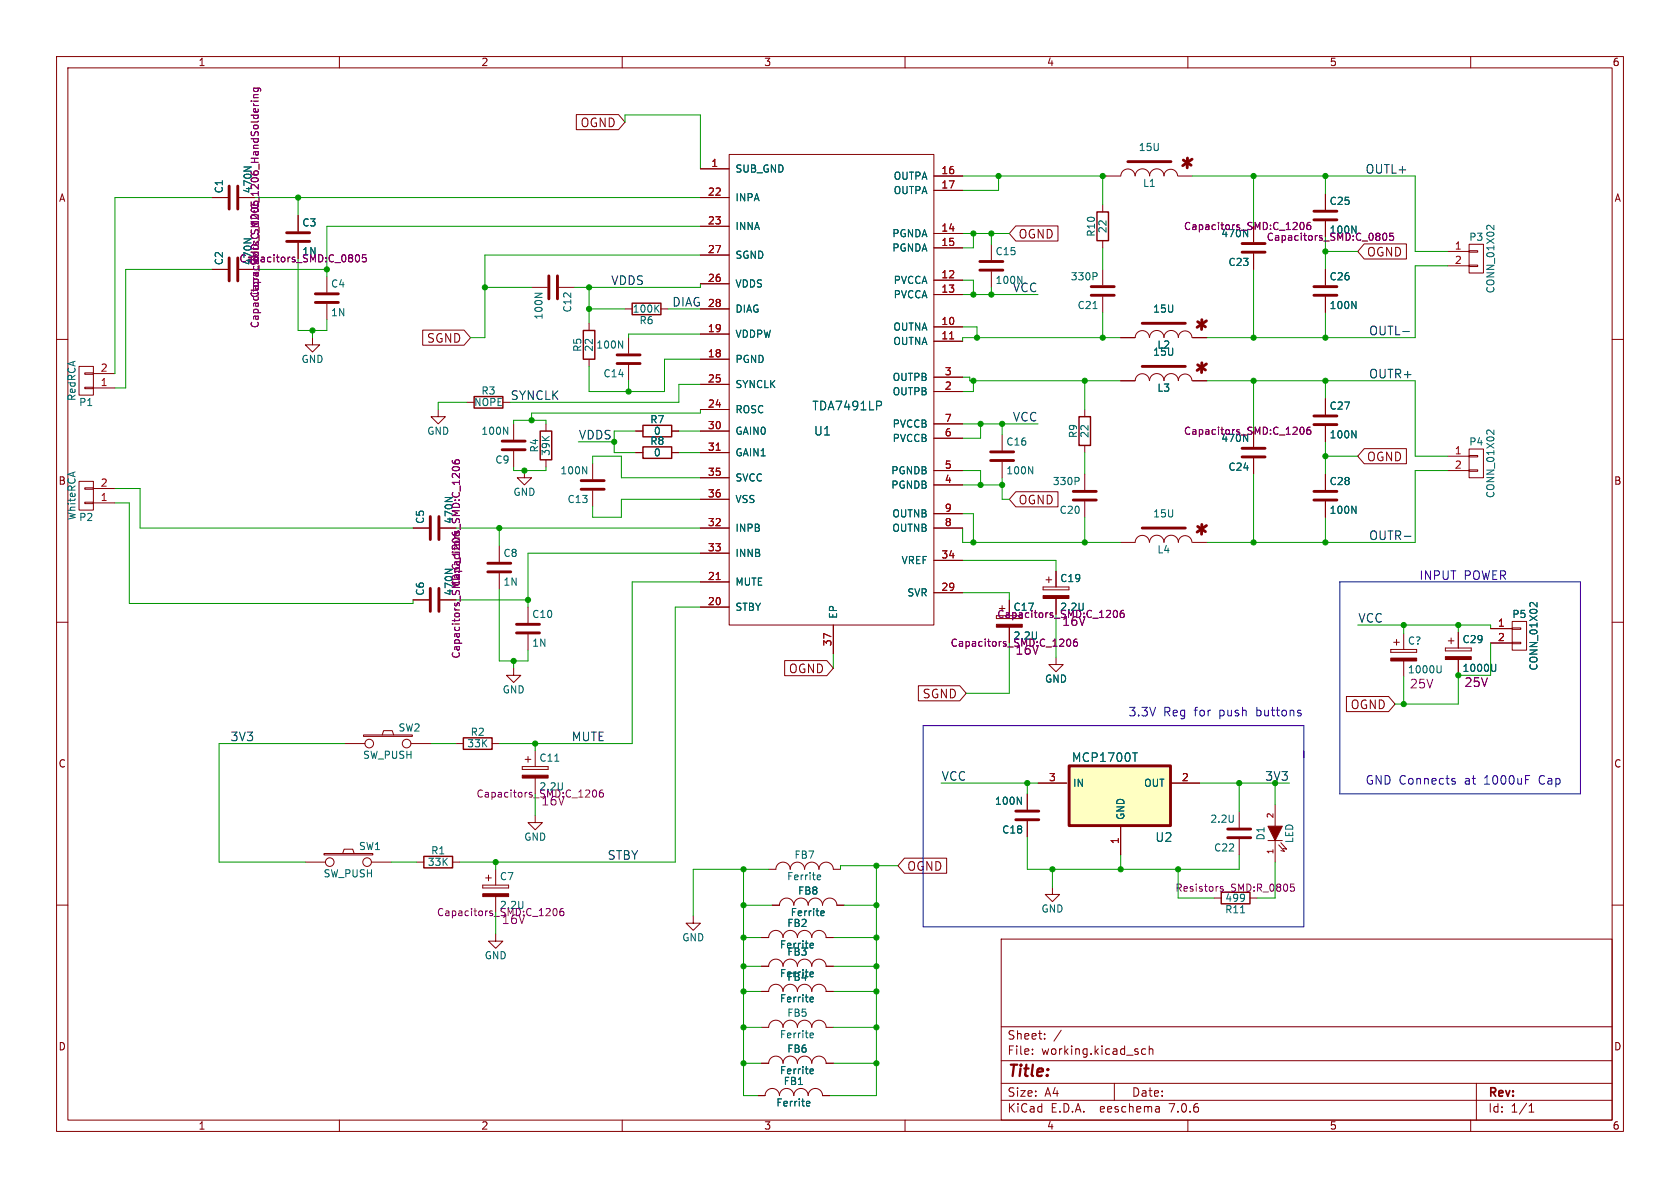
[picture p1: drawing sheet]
<svg xmlns="http://www.w3.org/2000/svg" width="297mm" height="210mm" viewBox="0 0 297 210" stroke-linecap="round" stroke-linejoin="round" font-family="sans-serif">
<g fill="none" stroke="#840000" stroke-width=".18">
<path d="M10 10h277v190h-277zM12 12h273v186h-273zM60 10v2M110 10v2M160 10v2M210 10v2M260 10v2M37.5 34.9h2.8M42.3 34.9h2.8M52.7 38.1v2.8M101.9 20.3h7.4l1.2 1.3-1.2 1.3h-7.4zM123.8 34.9h5.1"/>
<path d="M123.8 29.8h5.1M128.9 27.3h36.2v83.2h-36.2zM165.1 31.1h5.1M165.1 33.7h5.1M179.6 39.9h7.4v2.7h-7.4l-1.2-1.3zM194.9 36.2v1.3M195.6 31.1h2.5M198.1 31.1a1.26 1.26 0 0 1 1.3-1.2 1.26 1.26 0 0 1 1.3 1.2M200.7 31.1a1.28 1.28 0 0 1 1.3-1.3 1.28 1.28 0 0 1 1.3 1.3M203.2 31.1a1.28 1.28 0 0 1 1.3-1.3 1.28 1.28 0 0 1 1.3 1.3 1.19 1.19 0 0 1 1.2-1.2 1.19 1.19 0 0 1 1.2 1.2M208.3 31.1h2.5M234.3 34.3v2.8"/>
<path d="M234.3 39.1v2.8M10 60h2M37.5 47.6h2.8M42.3 47.6h2.8M52.7 42.9v2.8M55.2 59.7v1.3h1.3l-1.3 1.2-1.2-1.2h1.2M57.8 48.9v2.8M57.8 53.7v2.8M74.7 58.4h7.3l1.2 1.3-1.2 1.3h-7.3zM94 50.8h2.8M98.8 50.8h2.8M104.1 57.2v1.2"/>
<path d="M110.5 54.6h1.3M111.1 59.7v2.8M116.8 54.6h1.3M123.8 54.6h5.1M123.8 59.1h5.1M123.8 40h5.1M123.8 50.2h5.1M123.8 45.1h5.1M165.1 57.8h5.1M165.1 49.5h5.1M165.1 52.1h5.1M165.1 41.3h5.1"/>
<path d="M165.1 43.8h5.1M175.3 43.2v2.8M175.3 48v2.8M194.9 42.5v1.3M194.9 47.6v2.8M194.9 52.5v2.7M198.1 59.7h2.6M200.7 59.7a1.26 1.26 0 0 1 1.2-1.3 1.26 1.26 0 0 1 1.3 1.3 1.3 1.3 0 0 1 1.3-1.3 1.3 1.3 0 0 1 1.3 1.3 1.27 1.27 0 0 1 1.3-1.3 1.27 1.27 0 0 1 1.2 1.3M208.3 59.7a1.21 1.21 0 0 1 1.2-1.2 1.21 1.21 0 0 1 1.2 1.2M210.8 59.7h2.6M221.6 40v2.8M221.6 44.8v2.8"/>
<path d="M234.3 47.6v2.8M234.3 52.5v2.7M241.2 43.1h7.4v2.7h-7.4l-1.2-1.3zM255.9 44.5h3.8M255.9 47h3.8M259.7 46.9h1.5v.2h-1.5zM259.7 44.3h1.5v.3h-1.5zM259.7 43.2h2.6v5.1h-2.6zM285 60h2M14 64.8h2.5v5.1h-2.5zM15 65.9h1.5v.3h-1.5zM15 68.5h1.5v.2h-1.5z"/>
<path d="M16.5 68.6h3.8M16.5 66h3.8M77.5 72.4v1.3h1.2l-1.2 1.2-1.3-1.2h1.3M82.5 71.1h1.3M88.9 71.1h1.3M90.8 74.9v2.8M90.8 79.8v2.8M96.5 74.9v1.3M104.1 63.5v1.3M111.1 64.5v2.8M112.4 76.2h1.3M118.7 76.2h1.3"/>
<path d="M123.8 76.2h5.1M123.8 63.5h5.1M123.8 72.4h5.1M123.8 67.9h5.1M165.1 60.3h5.1M165.1 69.2h5.1M165.1 66.7h5.1M165.1 77.5h5.1M165.1 74.9h5.1M177.2 76.8v2.8M191.8 72.4v1.3M191.8 78.7v1.3"/>
<path d="M198.1 67.3h2.6M200.7 67.3a1.26 1.26 0 0 1 1.2-1.2 1.26 1.26 0 0 1 1.3 1.2 1.3 1.3 0 0 1 1.3-1.3 1.3 1.3 0 0 1 1.3 1.3 1.27 1.27 0 0 1 1.3-1.3 1.27 1.27 0 0 1 1.2 1.3M208.3 67.3a1.21 1.21 0 0 1 1.2-1.2 1.21 1.21 0 0 1 1.2 1.2M210.8 67.3h2.6M221.6 76.2v2.8M234.3 70.5v2.8M234.3 75.3v2.8M241.2 79.3h7.4v2.7h-7.4l-1.2-1.4zM259.7 79.4h2.6v5.1h-2.6zM14 85.1h2.5v5.1h-2.5zM15 86.2h1.5v.3h-1.5zM15 88.8h1.5v.2h-1.5z"/>
<path d="M16.5 88.9h3.8M16.5 86.4h3.8M73 93.3h2.8M77.9 93.3h2.7M88.3 96.5v2.8M92.7 83.2v1.3h1.3l-1.3 1.2-1.3-1.2h1.3M96.5 81.3v1.3M104.8 81.9v2.8M104.8 86.7v2.8M112.4 80h1.3M118.7 80h1.3M123.8 80h5.1"/>
<path d="M123.8 93.3h5.1M123.8 97.8h5.1M123.8 84.5h5.1M123.8 88.3h5.1M165.1 83.2h5.1M165.1 93.3h5.1M165.1 99.1h5.1M165.1 85.7h5.1M165.1 90.8h5.1M177.2 81.7v2.8M179.6 86.9h7.4v2.7h-7.4l-1.2-1.3zM191.8 83.8v2.8"/>
<path d="M191.8 88.6v2.8M198.1 95.9h2.6M200.7 95.9a1.26 1.26 0 0 1 1.2-1.3 1.26 1.26 0 0 1 1.3 1.3 1.3 1.3 0 0 1 1.3-1.3 1.3 1.3 0 0 1 1.3 1.3 1.27 1.27 0 0 1 1.3-1.3 1.27 1.27 0 0 1 1.2 1.3M208.3 95.9a1.21 1.21 0 0 1 1.2-1.2 1.21 1.21 0 0 1 1.2 1.2M210.8 95.9h2.6M221.6 81v2.8M234.3 83.8v2.8M234.3 88.6v2.8M255.9 80.6h3.8M255.9 83.2h3.8M259.7 83.1h1.5v.2h-1.5zM259.7 80.5h1.5v.3h-1.5z"/>
<path d="M10 110h2M73 106h2.8M77.9 106h2.7M88.3 101.3v2.8M90.8 118.1v1.3h1.3l-1.3 1.3-1.3-1.3h1.3M93.3 107.3v2.8M93.3 112.1v2.8M123.8 107.3h5.1M123.8 102.9h5.1M138.7 116.8h7.5l1.1 1.3-1.1 1.3h-7.5zM147.3 110.5v5.1M165.1 104.8h5.1"/>
<path d="M176.1 109.3h4.6zM176.1 108.8h4.6zM177.2 107.1v1M178.4 106v2.8M178.4 110.9v2.8M184.4 103.8v.5zM184.4 104.3h4.6zM184.4 103.8h4.6zM184.9 102.5h1M185.4 102v1M186.7 116.2v1.3h1.3l-1.3 1.2-1.3-1.2h1.3M186.7 101v2.8"/>
<path d="M186.7 105.8v2.8M189 103.8v.5zM245.9 114.8v.5zM245.9 115.3h4.5zM245.9 114.8h4.5zM246.4 113.5h1M246.9 113v1M248.2 112v2.8M248.2 116.8v2.8M250.4 114.8v.5zM255.5 114.6v.5zM255.5 115.1h4.6z"/>
<path d="M255.5 114.6h4.6zM256 113.3h1M256.5 112.8v1M257.8 111.8v2.8M257.8 116.6v2.8M260.1 114.6v.5zM263.5 111.1h3.8M263.5 113.7h3.8M267.3 113.5h1.6v.3h-1.6zM267.3 111h1.6v.3h-1.6zM267.3 109.9h2.6v5h-2.6zM285 110h2"/>
<path d="M61 131.4h3.5M64.3 129.9h8.6v.3h-8.6zM67.6 129.9l.2-.7h1.5l.3 .7M72.6 131.4h3.6M80.6 131.4h1.3M87 131.4h1.3M92.3 135.5v.5zM92.3 136h4.6zM92.3 135.5h4.6zM92.8 134.2h1.1M93.3 133.7v1M94.6 132.7v2.8"/>
<path d="M94.6 137.5v2.8M96.9 135.5v.5zM162.4 121.2h7.3l1.1 1.4-1.1 1.3h-7.3zM183.5 138.4h5.1M207 138.4h5.1M238 123.1h7.5l1.1 1.4-1.1 1.3h-7.5zM10 160h2M54 152.4h3.5M57.3 150.9h8.6v.2h-8.6zM60.6 150.9l.2-.8h1.6l.2 .8M65.7 152.4h3.5M73.7 152.4h1.2"/>
<path d="M80 152.4h1.3M85.3 156.5v.5zM85.3 157h4.6zM85.3 156.5h4.6zM85.9 155.2h1M86.4 154.7v1M87.6 153.7v2.8M87.6 158.5v2.8M89.9 156.5v.5zM94.6 144.1v1.3h1.3l-1.3 1.3-1.3-1.3h1.3M135.9 153.7h1.3a1.27 1.27 0 0 1 1.2-1.3 1.27 1.27 0 0 1 1.3 1.3 1.27 1.27 0 0 1 1.3-1.3 1.27 1.27 0 0 1 1.2 1.3 1.27 1.27 0 0 1 1.3-1.3 1.27 1.27 0 0 1 1.3 1.3 1.27 1.27 0 0 1 1.2-1.3 1.27 1.27 0 0 1 1.3 1.3h1.3M159.9 151.7h7.5v2.7h-7.5l-1.2-1.4z"/>
<path d="M181.6 140.3v2.8M181.6 145.2v2.8M186.1 156.8v1.3h1.2l-1.2 1.3-1.3-1.3h1.3M198.1 146.1v5M214.6 158.8h1.3M219.1 143.5v2.8M219.1 148.3v2.8M221 158.8h1.2M224.2 148.6h2.5M225.4 142.2v3.9M225.4 148.6v3.8M226.1 149.4l1 1.1-.7-.1"/>
<path d="M226.4 149l1.1 1.1-.7-.1M285 160h2M87.6 165.1v1.3h1.3l-1.3 1.2-1.2-1.2h1.2M122.6 161.9v1.3h1.2l-1.2 1.3-1.3-1.3h1.3M134.6 175.3h1.3a1.27 1.27 0 0 1 1.3-1.3 1.27 1.27 0 0 1 1.2 1.3 1.27 1.27 0 0 1 1.3-1.3 1.27 1.27 0 0 1 1.3 1.3 1.27 1.27 0 0 1 1.2-1.3 1.27 1.27 0 0 1 1.3 1.3 1.27 1.27 0 0 1 1.3-1.3 1.27 1.27 0 0 1 1.2 1.3h1.3M134.6 170.8h1.3a1.27 1.27 0 0 1 1.3-1.2 1.27 1.27 0 0 1 1.2 1.2 1.27 1.27 0 0 1 1.3-1.2 1.27 1.27 0 0 1 1.3 1.2 1.27 1.27 0 0 1 1.2-1.2 1.27 1.27 0 0 1 1.3 1.2 1.27 1.27 0 0 1 1.3-1.2 1.27 1.27 0 0 1 1.2 1.2h1.3M134.6 165.7h1.3a1.27 1.27 0 0 1 1.3-1.2 1.27 1.27 0 0 1 1.2 1.2 1.27 1.27 0 0 1 1.3-1.2 1.27 1.27 0 0 1 1.3 1.2 1.27 1.27 0 0 1 1.2-1.2 1.27 1.27 0 0 1 1.3 1.2 1.27 1.27 0 0 1 1.3-1.2 1.27 1.27 0 0 1 1.2 1.2h1.3M136.5 160h1.3a1.27 1.27 0 0 1 1.3-1.2 1.27 1.27 0 0 1 1.2 1.2 1.27 1.27 0 0 1 1.3-1.2 1.27 1.27 0 0 1 1.3 1.2 1.27 1.27 0 0 1 1.2-1.2 1.27 1.27 0 0 1 1.3 1.2 1.27 1.27 0 0 1 1.3-1.2 1.27 1.27 0 0 1 1.3 1.2h1.2M177 166h108v32h-108zM60 198v2M110 198v2M134 193.7h1.3a1.27 1.27 0 0 1 1.2-1.3 1.27 1.27 0 0 1 1.3 1.3 1.27 1.27 0 0 1 1.3-1.3 1.27 1.27 0 0 1 1.2 1.3 1.27 1.27 0 0 1 1.3-1.3 1.27 1.27 0 0 1 1.3 1.3 1.27 1.27 0 0 1 1.2-1.3 1.27 1.27 0 0 1 1.3 1.3h1.3"/>
<path d="M134.6 188h1.3a1.27 1.27 0 0 1 1.3-1.3 1.27 1.27 0 0 1 1.2 1.3 1.27 1.27 0 0 1 1.3-1.3 1.27 1.27 0 0 1 1.3 1.3 1.27 1.27 0 0 1 1.2-1.3 1.27 1.27 0 0 1 1.3 1.3 1.27 1.27 0 0 1 1.3-1.3 1.27 1.27 0 0 1 1.2 1.3h1.3M134.6 181.6h1.3a1.27 1.27 0 0 1 1.3-1.3 1.27 1.27 0 0 1 1.2 1.3 1.27 1.27 0 0 1 1.3-1.3 1.27 1.27 0 0 1 1.3 1.3 1.27 1.27 0 0 1 1.2-1.3 1.27 1.27 0 0 1 1.3 1.3 1.27 1.27 0 0 1 1.3-1.3 1.27 1.27 0 0 1 1.2 1.3h1.3M160 198v2M177 194.5h108M177 191.5h108M177 187.5h108M177 181.5h108M182.5 186.3v.1M182.5 185.5v.1M184.7 183.6v.1M184.7 182.8v.1M187.6 182.1l-1.3 2"/>
<path d="M197 191.5v3M202.5 185.5l-.4-.1-.3 .3v.4l.2 .2h.5M203.2 185.5l.2-.1 .3 .1 .1 .9M203.2 184.9v1.5M204.9 195.7l.1 .9M205 196.5l-.2 .1M205 196h-.2M210 198v2M260 198v2M261 191.5v6.5M270.3 196.6h.9M270.3 195.5l.4-.4v1.5"/>
<circle cx="65.3" cy="131.4" r=".76"/>
<circle cx="71.9" cy="131.4" r=".76"/>
<circle cx="58.3" cy="152.4" r=".76"/>
<circle cx="64.9" cy="152.4" r=".76"/>
</g>
<g fill="#840000" stroke="#840000" stroke-width=".18">
<path d="M176.1 110.4h4.6v.5h-4.6z"/>
<path d="M245.9 116.3h4.5v.5h-4.5z"/>
<path d="M184.4 105.3h4.6v.5h-4.6z"/>
<path d="M92.3 137h4.6v.5h-4.6z"/>
<path d="M85.3 158h4.6v.5h-4.6z"/>
<path d="M255.5 116.1h4.6v.5h-4.6z"/>
<path d="M224.2 146.1h2.5l-1.3 2.5z"/>
</g>
<g fill="none" stroke="#840084" stroke-width=".18">
<path d="M44.4 17.9h.1M44.8 18.3l.3 .4M44.8 19.6l.1-.3 .2-.1 .1 .6M44.8 18.7h.9M44.8 17.9h.9M44.8 17.3h.9M44.8 15.6h1l.3 .2-.1 .3M44.9 15.6l-.1 .3 .3 .3 .5-.1v-.5M45.6 19.3l.1 .3M45.7 16.7l-.8 .1-.1 .3 .1 .2M229.8 39.8l.1-.4 .2-.1a.68 .68 0 0 1 .5 .6 .68 .68 0 0 1-.5 .7l-.2-.1-.1-.4M231.6 39.3l-.3 .1a.86 .86 0 0 0 0 1.2l.4-.1v-.5l-.2-.2-.4 .1-.1 .1"/>
<path d="M63 45.1l.1-.1a.68 .68 0 0 1 .5 .7 .68 .68 0 0 1-.5 .6 .84 .84 0 0 1-.1-1.2zM64.7 45h-.6l-.1 .6 .2-.1 .4 .1 .2 .2-.1 .4-.2 .1-.5-.1M244.6 41.3l.1-.1a.68 .68 0 0 1 .5 .7 .68 .68 0 0 1-.5 .6l-.1-.1-.2-.4zM246.3 41.2h-.6v.6l.1-.1 .5 .1 .1 .1-.1 .5-.2 .1-.4-.1M229.8 76l.1-.4 .2-.1a.68 .68 0 0 1 .5 .6 .68 .68 0 0 1-.5 .7l-.2-.1-.1-.4M231.6 75.5l-.3 .1a.86 .86 0 0 0 0 1.2l.4-.1v-.5l-.2-.2-.4 .1-.1 .1M80 81.4v.4a.86 .86 0 0 0 1.2 0l-.1-.5h-.4l-.3 .2 .1 .4 .2 .1M80.4 83.2l-.3-.1-.1-.2a.68 .68 0 0 1 .6-.4 .68 .68 0 0 1 .6 .4l-.1 .2-.4 .1M188.6 113.5l.1-.4 .2-.1a.68 .68 0 0 1 .4 .6 .68 .68 0 0 1-.4 .6l-.2-.1-.1-.3M190.4 113h-.4a.86 .86 0 0 0 0 1.2l.4-.1 .1-.4-.2-.2h-.4l-.1 .2M196.8 108.4l.1-.4 .2-.1a.68 .68 0 0 1 .5 .6 .68 .68 0 0 1-.5 .7l-.2-.2-.1-.3M198.6 107.9l-.3 .1a.86 .86 0 0 0 0 1.2l.4-.2 .1-.4-.3-.2h-.4l-.1 .2"/>
<path d="M106.6 139.6l-.4 .1a.86 .86 0 0 0 0 1.2l.4-.1 .1-.4-.3-.3-.3 .1-.1 .2M104.7 140.1l.2-.3 .1-.2a.68 .68 0 0 1 .5 .7 .68 .68 0 0 1-.5 .6l-.1-.1-.2-.4M227.2 156.3a.68 .68 0 0 1 .4 .6 .68 .68 0 0 1-.4 .7M228.8 156.3h-.6l-.1 .6 .2-.1h.4l.1 .2v.4l-.2 .2-.5-.2M97.8 161.1l.1-.4 .2-.1a.68 .68 0 0 1 .4 .6 .68 .68 0 0 1-.4 .7l-.2-.2-.1-.3M99.6 160.6l-.4 .1a.86 .86 0 0 0 0 1.2l.4-.2 .1-.4-.2-.2h-.4l-.1 .2"/>
</g>
<g fill="none" stroke="#840000" stroke-width=".51">
<path d="M40.5 32.9v4.1M42 32.9v4.1M199.4 28.6h7.6M209.2 28.3l1.4 .9M209.9 27.9v1.8M210.7 28.1l-1.6 1.2M232.3 38.9h4M232.3 37.3h4M40.5 45.6v4.1M42 45.6v4.1M50.7 42.7h4M50.7 41.1h4"/>
<path d="M55.8 53.5h4M55.8 51.9h4M97 48.8v4M98.6 48.8v4M173.2 47.8h4.1M173.2 46.2h4.1M192.9 50.7h4.1M192.9 52.2h4.1M201.9 57.2h7.6M211.7 56.9l1.4 .9M212.5 56.5l-.1 1.7M213.3 56.7l-1.7 1.2"/>
<path d="M219.6 43.1h4M219.6 44.6h4M232.3 50.7h4M232.3 52.2h4M88.8 78h4M88.8 79.5h4M109.1 62.7h4.1M109.1 64.3h4.1M175.1 79.9h4.1M201.9 64.8h7.6M211.7 64.5l1.4 .9M212.5 64.1l-.1 1.8"/>
<path d="M213.3 64.3l-1.7 1.2M219.6 79.2h4M232.3 75.1h4M232.3 73.5h4M76.1 91.3v4.1M77.6 91.3v4.1M86.2 99.6h4.1M102.7 85h4.1M102.7 86.5h4.1M175.1 81.4h4.1M189.7 88.4h4.1M189.7 86.9h4.1"/>
<path d="M201.9 93.3h7.6M211.7 93.1l1.4 .9M212.5 92.7l-.1 1.7M213.3 92.9l-1.7 1.2M219.6 80.8h4M232.3 88.4h4M232.3 86.9h4M76.1 104v4.1M77.6 104v4.1M86.2 101.1h4.1M91.3 111.9h4.1M91.3 110.4h4.1"/>
<path d="M189 135.4h17.9v10.5h-17.9zM179.6 143.4h4M179.6 144.9h4M217 146.6h4.1M217 148.1h4.1"/>
</g>
<g fill="none" stroke="#006464" stroke-width=".18">
<path d="M43.1 29.5h1.3l-1.3 .7M239 39.9l.7 1.3v-1.3M264.1 39.8v.8l-.9-.8-.3 .1-.1 .5M43.1 42.2h1.3l-1.3 .7M94.6 51.8h1.2l-1.2 .8M116 54.5l.5 .7M116.5 53.9l-.7 .7M179.9 48.8l.8 1.3v-1.3M193.2 54.6h.8M193.8 48.3l.2 .1-.2 .4M219.8 40.6l.8 1.3v-1.3M239 53.3l.7 1.3v-1.3"/>
<path d="M89 75.5l.8 1.3v-1.3M109.4 60.3l.7 1.2v-1.2M155.7 71l.1 .2-.1 .5M219.8 76.8l.8 1.2v-1.2M239 76.1l.7 1.3v-1.3M264.1 76v.8l-.9-.8-.3 .1-.1 .5M78.7 87.9h1.3l-1.3 .8M103 82.5l.7 1.3v-1.3M181.8 82.5l.8 1.3v-1.3M190.7 84.5l.1 .1-.1 .4M239 89.5l.7 1.2v-1.2M78.7 100.6h1.3l-1.3 .8"/>
<path d="M254.8 117.7v1l-.1 .2h-.4M264.4 117.4v1l-.1 .2-.4 .1M271.7 106.5v.8l-.9-.8-.3 .1v.4M98.1 134.6h.7M200.2 133.1h.9M144.7 154.7h.3l.1 .3-.6 .1M145 155.5h-.3M179.8 140.9l.8 1.3v-1.3M143.4 176.3h.4v.3l-.6 .1M143.4 166.7l.4 .1v.2l-.6 .2M143.4 171.8l.4 .1v.2l-.6 .1M143.8 177l-.4 .1"/>
<path d="M143.8 172.6l-.4 .1M143.8 167.5l-.4 .1M145.3 161l.4 .1v.2l-.6 .1M145.7 161.8l-.4 .1M219.3 161.4h.7M142.8 194.7h.3l.1 .3-.6 .1M143.1 195.5h-.3M143.4 182.6l.4 .1v.2l-.6 .1M143.4 189h.4v.3l-.6 .1M143.8 189.7l-.4 .1M143.8 183.4l-.4 .1"/>
</g>
<path d="M193.9 37.5h2.1v5h-2.1zM103.1 58.4h2.1v5.1h-2.1zM111.8 53.6h5v2h-5zM83.8 70.1h5.1v2h-5.1zM95.5 76.2h2v5.1h-2zM113.7 75.2h5v2h-5zM113.7 79h5v2h-5zM190.8 73.7h2v5h-2zM81.9 130.4h5.1v2.1h-5.1zM74.9 151.4h5.1v2h-5.1zM215.9 157.7h5.1v2.1h-5.1z" fill="none" stroke="#840000" stroke-width=".25"/>
<path d="M189 135.4h17.9v10.5h-17.9z" fill="#ffffc2" stroke="#ffffc2" stroke-width=".18"/>
<path d="M167.9 59.9h.7M126.6 79.6h.7M126.6 102.5h.7" fill="none" stroke="#a90000" stroke-width=".18"/>
<path d="M248 58.6h1.1M248.3 94.8h1.1" fill="none" stroke="#0f0f0f" stroke-width=".18"/>
<path d="M236.9 102.9h42.5v37.4h-42.5zM163.2 128.3h67.3v35.5h-67.3zM230 126.1v.4M256.9 138.1l.3 .1 .1 .2-.2 .2h-.3M256.9 137.6l.3 .1M269.7 137.1h.7" fill="none" stroke="#0000c2" stroke-width=".18"/>
<g fill="none" stroke="#009600" stroke-width=".18">
<path d="M37.5 34.9h-17.2v31.1M45.1 34.9h78.7M52.7 34.9v3.2M110.5 21.6v-1.3h13.3v9.5M170.2 31.1h25.4M176.5 31.1v2.6h-6.3M194.9 31.1v5.1M210.8 31.1h39.4v13.4h5.7M221.6 31.1v8.9M234.3 31.1v3.2M37.5 47.6h-15.3v21h-1.9M45.1 47.6h12.7"/>
<path d="M52.7 45.7v12.7h5.1v-1.9M55.2 58.4v1.3M85.7 50.8h8.3M104.1 50.8v6.4M104.1 54.6h6.4M118.1 54.6h5.7M123.8 45.1h-38.1v14.6h-2.5M123.8 50.2v.6h-22.2M123.8 59.1h-12.7v.6M123.8 40h-66v8.9M170.2 49.5h1.9v2.6M170.2 57.8h2.5v1.9"/>
<path d="M170.2 52.1h13.3M170.2 41.3h8.2M172.1 41.3v2.5h-1.9M175.3 41.3v1.9M175.3 50.8v1.3M194.9 43.8v3.8M194.9 55.2v4.5M198.1 59.7h-27.9v.6M221.6 47.6v12.1M234.3 41.9v5.7M234.3 55.2v4.5M234.3 44.5h5.7"/>
<path d="M255.9 47h-5.7v12.7h-36.8M82.5 71.1h-5v1.3M90.8 74.9v-.6h5.7v.6M102.2 78.1h6.4v1.9h3.8M108.6 76.2h3.8M111.1 67.3v1.9M120 76.2h3.8M123.8 63.5h-6.3v5.7h-13.4v-4.4M123.8 72.4v.6h-29.8v1.3M123.8 67.9h-3.8v3.2h-29.8M170.2 74.9h13.3M170.2 66.7h1.2v.6h26.7"/>
<path d="M172.1 67.3v1.9h-1.9M173.4 74.9v2.6h-3.2M177.2 74.9v1.9M191.8 67.3v5.1M213.4 67.3h36.8v13.3h5.7M221.6 67.3v8.9M234.3 67.3v3.2M234.3 78.1v5.7M20.3 86.4h4.5v6.9h48.2M20.3 88.9h2.6v17.8h50.1v-.7M80.6 93.3h43.2M88.3 93.3v3.2"/>
<path d="M90.8 82.6v.6h5.7v-.6M104.8 81.9v-1.3h5.1v3.9h13.9M120 80h3.8M123.8 88.3h-13.9v3.1h-5.1v-1.9M123.8 97.8h-30.5v9.5M170.2 83.2h3.2v2.5M170.2 99.1h16.5v1.9M170.2 90.8h1.9v5.1M170.2 93.3v2.6h27.9M170.2 85.7h7M177.2 84.5v3.8h1.2M191.8 80v3.8"/>
<path d="M191.8 91.4v4.5M221.6 83.8v12.1M234.3 91.4v4.5M234.3 80.6h5.7M255.9 83.2h-5.7v12.7h-36.8M80.6 106h12.7M88.3 104.1v12.7h5v-1.9M90.8 116.8v1.3M123.8 107.3h-4.4v45.1h-38.1M123.8 102.9h-12v28.5h-23.5M147.3 115.6v2.5M170.2 104.8h8.2v1.2"/>
<path d="M178.4 113.7v8.9h-7.6M186.7 108.6v7.6M240 110.5h23.5v.6M248.2 110.5v1.5M248.2 119.6v4.9M257.8 110.5v1.3M263.5 113.7v5.7h-5.7v5.1h-11.2M61 131.4h-22.3v21h15.3M76.2 131.4h4.4M94.6 131.4v1.3M166.4 138.4h17.1M181.6 138.4v1.9"/>
<path d="M212.1 138.4h13.3v3.8M219.1 138.4v5.1M69.2 152.4h4.5M87.6 152.4v1.3M94.6 140.3v3.8M131.4 153.7v40h2.6M135.9 153.7h-13.3v8.2M154.9 153v40.7h-8.2M158.7 153h-10.1v.7M181.6 148v5.7h37.5v-2.6M186.1 153.7v3.1M198.1 151.1v2.6"/>
<path d="M208.3 153.7v5.1h6.3M225.4 152.4v6.4h-3.2M87.6 161.3v3.8M131.4 160h5.1M131.4 165.7h3.2M131.4 175.3h3.2M131.4 170.8h3.2M147.3 165.7h7.6M147.3 175.3h7.6M147.3 170.8h7.6M149.2 160h5.7M131.4 188h3.2"/>
<path d="M131.4 181.6h3.2M147.3 188h7.6M147.3 181.6h7.6"/>
</g>
<g fill="#009600" stroke="#009600" stroke-width=".18">
<circle cx="194.9" cy="31.1" r=".46"/>
<circle cx="221.6" cy="31.1" r=".46"/>
<circle cx="234.3" cy="31.1" r=".46"/>
<circle cx="176.5" cy="31.1" r=".46"/>
<circle cx="175.3" cy="41.3" r=".46"/>
<circle cx="221.6" cy="95.9" r=".46"/>
<circle cx="234.3" cy="59.7" r=".46"/>
<circle cx="234.3" cy="44.5" r=".46"/>
<circle cx="221.6" cy="59.7" r=".46"/>
<circle cx="234.3" cy="67.3" r=".46"/>
<circle cx="234.3" cy="80.6" r=".46"/>
<circle cx="221.6" cy="67.3" r=".46"/>
<circle cx="234.3" cy="95.9" r=".46"/>
<circle cx="181.6" cy="138.4" r=".46"/>
<circle cx="186.1" cy="153.7" r=".46"/>
<circle cx="154.9" cy="153" r=".46"/>
<circle cx="177.2" cy="74.9" r=".46"/>
<circle cx="191.8" cy="95.9" r=".46"/>
<circle cx="177.2" cy="85.7" r=".46"/>
<circle cx="172.1" cy="95.9" r=".46"/>
<circle cx="173.4" cy="85.7" r=".46"/>
<circle cx="172.7" cy="59.7" r=".46"/>
<circle cx="172.1" cy="41.3" r=".46"/>
<circle cx="191.8" cy="67.3" r=".46"/>
<circle cx="194.9" cy="59.7" r=".46"/>
<circle cx="172.1" cy="67.3" r=".46"/>
<circle cx="175.3" cy="52.1" r=".46"/>
<circle cx="173.4" cy="74.9" r=".46"/>
<circle cx="172.1" cy="52.1" r=".46"/>
<circle cx="248.2" cy="110.5" r=".46"/>
<circle cx="257.8" cy="119.4" r=".46"/>
<circle cx="257.8" cy="110.5" r=".46"/>
<circle cx="219.1" cy="138.4" r=".46"/>
<circle cx="208.3" cy="153.7" r=".46"/>
<circle cx="198.1" cy="153.7" r=".46"/>
<circle cx="248.2" cy="124.5" r=".46"/>
<circle cx="87.6" cy="152.4" r=".46"/>
<circle cx="131.4" cy="170.8" r=".46"/>
<circle cx="131.4" cy="160" r=".46"/>
<circle cx="131.4" cy="165.7" r=".46"/>
<circle cx="93.3" cy="106" r=".46"/>
<circle cx="131.4" cy="153.7" r=".46"/>
<circle cx="104.1" cy="50.8" r=".46"/>
<circle cx="111.1" cy="69.2" r=".46"/>
<circle cx="104.1" cy="54.6" r=".46"/>
<circle cx="55.2" cy="58.4" r=".46"/>
<circle cx="85.7" cy="50.8" r=".46"/>
<circle cx="57.8" cy="47.6" r=".46"/>
<circle cx="52.7" cy="34.9" r=".46"/>
<circle cx="92.7" cy="83.2" r=".46"/>
<circle cx="88.3" cy="93.3" r=".46"/>
<circle cx="131.4" cy="188" r=".46"/>
<circle cx="154.9" cy="175.3" r=".46"/>
<circle cx="154.9" cy="170.8" r=".46"/>
<circle cx="154.9" cy="181.6" r=".46"/>
<circle cx="154.9" cy="188" r=".46"/>
<circle cx="131.4" cy="175.3" r=".46"/>
<circle cx="131.4" cy="181.6" r=".46"/>
<circle cx="154.9" cy="160" r=".46"/>
<circle cx="154.9" cy="165.7" r=".46"/>
<circle cx="94" cy="74.3" r=".46"/>
<circle cx="108.6" cy="78.1" r=".46"/>
<circle cx="90.8" cy="116.8" r=".46"/>
<circle cx="94.6" cy="131.4" r=".46"/>
</g>
<text font-size="2.8" fill="#840000" x="178" y="190.9">Title:</text>
<g font-size="2.1" fill="#840000">
<text x="102.6" y="22.7">OGND</text>
<text x="180" y="42.4">OGND</text>
<text x="241.6" y="45.5">OGND</text>
<text x="75.4" y="60.8">SGND</text>
<text x="241.6" y="81.7">OGND</text>
<text x="180" y="89.4">OGND</text>
<text x="139.4" y="119.2">OGND</text>
<text x="163" y="123.7">SGND</text>
<text x="238.7" y="125.6">OGND</text>
<text x="160.3" y="154.1">OGND</text>
<text x="178" y="184">Sheet:</text>
<text x="178" y="186.7">File:</text>
<text x="184.1" y="186.7">working.kicad_sch</text>
<text x="178" y="196.9">KiCad</text>
<text x="178" y="194.1">Size:</text>
<text x="184.7" y="194.1">A4</text>
<text x="185.7" y="196.9">E.D.A.</text>
<text x="194.6" y="196.9">eeschema</text>
<text x="200" y="194.1">Date:</text>
<text x="207" y="196.9">7.0.6</text>
<text x="263" y="194.3">Rev:</text>
<text x="263" y="196.9">Id:</text>
<text x="267.1" y="196.9">1/1</text>
</g>
<g font-size="2.1" fill="#0f0f0f">
<text x="241.3" y="30.8">OUTL+</text>
<text x="107.9" y="50.5">VDDS</text>
<text x="179" y="51.8">VCC</text>
<text x="118.7" y="54.3">DIAG</text>
<text x="241.9" y="59.4">OUTL-</text>
<text x="90.2" y="70.8">SYNCLK</text>
<text x="241.9" y="67">OUTR+</text>
<text x="179" y="74.6">VCC</text>
<text x="241.9" y="95.6">OUTR-</text>
<text x="240" y="110.2">VCC</text>
<text x="40.6" y="131.1">3V3</text>
<text x="101" y="131.1">MUTE</text>
<text x="166.4" y="138.1">VCC</text>
<text x="107.3" y="152.1">STBY</text>
</g>
<g font-size="2.1" fill="#009600">
<text x="102.2" y="77.8">VDDS</text>
<text x="223.6" y="138.1">3V3</text>
</g>
<g font-size="2.1" fill="#006464">
<text x="143.5" y="72.7">TDA7491LP</text>
<text x="143.8" y="77.2">U1</text>
<text x="189.4" y="134.9">MCP1700T</text>
<text x="204.2" y="149">U2</text>
</g>
<g font-size="2.1" fill="#0000c2">
<text x="250.8" y="102.6">INPUT</text>
<text x="258.7" y="102.6">POWER</text>
<text x="199.4" y="126.8">3.3V</text>
<text x="205.6" y="126.8">Reg</text>
<text x="211.2" y="126.8">for</text>
<text x="215.7" y="126.8">push</text>
<text x="222.4" y="126.8">buttons</text>
<text x="241.3" y="138.8">GND Connects</text>
<text x="259" y="138.8">at</text>
<text x="262.5" y="138.8">1000uF</text>
<text x="272.3" y="138.8">Cap</text>
</g>
<g font-size="2.1" fill="#840084">
<text x="187.7" y="110.8">16V</text>
<text x="179.4" y="115.9">16V</text>
<text x="249.2" y="121.9">25V</text>
<text x="258.8" y="121.6">25V</text>
<text x="95.6" y="142.6">16V</text>
<text x="88.6" y="163.6">16V</text>
</g>
<g font-size="1.8" fill="#840000">
<text x="35" y="11.9">1</text>
<text x="85" y="11.9">2</text>
<text x="135" y="11.9">3</text>
<text x="185" y="11.9">4</text>
<text x="235" y="11.9">5</text>
<text x="285" y="11.9">6</text>
<text x="10.3" y="35.9">A</text>
<text x="285.3" y="35.9">A</text>
<text x="285.3" y="85.9">B</text>
<text x="10.3" y="135.9">C</text>
<text x="285.3" y="135.9">C</text>
<text x="10.3" y="185.9">D</text>
<text x="285.3" y="185.9">D</text>
<text x="35" y="199.9">1</text>
<text x="85" y="199.9">2</text>
<text x="135" y="199.9">3</text>
<text x="185" y="199.9">4</text>
<text x="235" y="199.9">5</text>
<text x="285" y="199.9">6</text>
</g>
<g font-size="1.8" fill="#a90000">
<text x="125.7" y="29.6">1</text>
<text x="125.1" y="34.7">22</text>
<text x="166.3" y="30.9">16</text>
<text x="166.3" y="33.4">17</text>
<text x="125.1" y="39.8">23</text>
<text x="166.3" y="41">14</text>
<text x="125.1" y="44.8">27</text>
<text x="166.3" y="43.6">15</text>
<text x="257.1" y="44.2">1</text>
<text x="257.1" y="46.7">2</text>
<text x="125.1" y="49.9">26</text>
<text x="166.3" y="49.3">12</text>
<text x="166.3" y="51.8">13</text>
<text x="125.1" y="58.8">19</text>
<text x="125.1" y="54.4">28</text>
<text x="166.3" y="57.5">10</text>
<text x="17.7" y="65.8">2</text>
<text x="125.1" y="63.2">18</text>
<text x="166.3" y="60.1">11</text>
<text x="17.7" y="68.3">1</text>
<text x="125.1" y="67.7">25</text>
<text x="166.9" y="69">2</text>
<text x="166.9" y="66.4">3</text>
<text x="125.1" y="72.1">24</text>
<text x="125.1" y="75.9">30</text>
<text x="166.9" y="77.2">6</text>
<text x="166.9" y="74.7">7</text>
<text x="125.1" y="79.8">31</text>
<text x="166.9" y="82.9">5</text>
<text x="257.1" y="80.4">1</text>
<text x="257.1" y="82.9">2</text>
<text x="17.7" y="88.6">1</text>
<text x="17.7" y="86.1">2</text>
<text x="125.1" y="84.2">35</text>
<text x="125.1" y="88">36</text>
<text x="166.9" y="85.5">4</text>
<text x="125.1" y="93.1">32</text>
<text x="166.9" y="93.1">8</text>
<text x="166.9" y="90.6">9</text>
<text x="125.1" y="97.5">33</text>
<text x="166.3" y="98.8">34</text>
<text x="125.1" y="107.1">20</text>
<text x="125.1" y="102.6">21</text>
<text x="166.3" y="104.5">29</text>
<text x="264.7" y="110.9">1</text>
<text x="264.7" y="113.4">2</text>
<text x="147.1" y="114.3" transform="rotate(-90 147.1 114.3)">37</text>
<text x="185.3" y="138.2">3</text>
<text x="208.8" y="138.2">2</text>
<text x="197.9" y="149.3" transform="rotate(-90 197.9 149.3)">1</text>
</g>
<g font-size="1.8" fill="#006464">
<text x="201.2" y="26.9">15U</text>
<text x="39.6" y="34.3" transform="rotate(-90 39.6 34.3)">C1</text>
<text x="129.9" y="30.7">SUB_GND</text>
<text x="129.9" y="35.8">INPA</text>
<text x="157.9" y="32">OUTPA</text>
<text x="157.9" y="34.5">OUTPA</text>
<text x="202" y="33.2">L1</text>
<text x="53.3" y="40.2">C3</text>
<text x="129.9" y="40.9">INNA</text>
<text x="193.8" y="42" transform="rotate(-90 193.8 42)">R10</text>
<text x="195.8" y="41.3" transform="rotate(-90 195.8 41.3)">22</text>
<text x="235" y="36.4">C25</text>
<text x="39.6" y="47" transform="rotate(-90 39.6 47)">C2</text>
<text x="129.9" y="45.9">SGND</text>
<text x="157.7" y="42.1">PGNDA</text>
<text x="157.7" y="44.7">PGNDA</text>
<text x="175.9" y="45.3">C15</text>
<text x="217.1" y="47.2">C23</text>
<text x="259.6" y="42.8">P3</text>
<text x="58.4" y="51">C4</text>
<text x="129.9" y="51">VDDS</text>
<text x="157.9" y="50.4">PVCCA</text>
<text x="157.9" y="52.9">PVCCA</text>
<text x="175.9" y="50.4">100N</text>
<text x="189.2" y="49.8">330P</text>
<text x="235" y="49.8">C26</text>
<text x="264.4" y="52" transform="rotate(-90 264.4 52)">CONN_01X02</text>
<text x="58.4" y="56.1">1N</text>
<text x="96.1" y="56.6" transform="rotate(-90 96.1 56.6)">100N</text>
<text x="101.2" y="55.3" transform="rotate(-90 101.2 55.3)">C12</text>
<text x="111.7" y="55.5">100K</text>
<text x="113" y="57.5">R6</text>
<text x="129.9" y="59.9">VDDPW</text>
<text x="129.9" y="55.5">DIAG</text>
<text x="157.8" y="58.6">OUTNA</text>
<text x="190.4" y="54.8">C21</text>
<text x="203.8" y="55.5">15U</text>
<text x="235" y="54.8">100N</text>
<text x="53.2" y="64.4">GND</text>
<text x="103" y="62.3" transform="rotate(-90 103 62.3)">R5</text>
<text x="105" y="62.3" transform="rotate(-90 105 62.3)">22</text>
<text x="105.3" y="61.8">100N</text>
<text x="129.9" y="64.4">PGND</text>
<text x="157.8" y="61.2">OUTNA</text>
<text x="203.8" y="63.1">15U</text>
<text x="204.5" y="61.8">L2</text>
<text x="13.6" y="71" transform="rotate(-90 13.6 71)">RedRCA</text>
<text x="13.9" y="72">P1</text>
<text x="83.7" y="72">NOPE</text>
<text x="85" y="70">R3</text>
<text x="106.6" y="66.9">C14</text>
<text x="129.9" y="68.8">SYNCLK</text>
<text x="157.7" y="70.1">OUTPB</text>
<text x="157.7" y="67.5">OUTPB</text>
<text x="204.5" y="69.4">L3</text>
<text x="75.4" y="77.1">GND</text>
<text x="85" y="77.1">100N</text>
<text x="114.9" y="75">R7</text>
<text x="115.5" y="77.1">0</text>
<text x="129.9" y="73.3">ROSC</text>
<text x="129.9" y="77.1">GAIN0</text>
<text x="157.7" y="75.8">PVCCB</text>
<text x="190.6" y="77.5" transform="rotate(-90 190.6 77.5)">R9</text>
<text x="192.6" y="77.5" transform="rotate(-90 192.6 77.5)">22</text>
<text x="235" y="72.6">C27</text>
<text x="235" y="77.7">100N</text>
<text x="87.5" y="82.1">C9</text>
<text x="95.4" y="80.1" transform="rotate(-90 95.4 80.1)">R4</text>
<text x="97.4" y="80.7" transform="rotate(-90 97.4 80.7)">39K</text>
<text x="114.9" y="78.8">R8</text>
<text x="115.5" y="80.9">0</text>
<text x="129.9" y="80.9">GAIN1</text>
<text x="157.7" y="78.3">PVCCB</text>
<text x="177.8" y="79">C16</text>
<text x="217.1" y="83.4">C24</text>
<text x="259.6" y="79">P4</text>
<text x="10.3" y="85.9">B</text>
<text x="90.7" y="87.9">GND</text>
<text x="99" y="84">100N</text>
<text x="100.2" y="89.1">C13</text>
<text x="129.9" y="85.3">SVCC</text>
<text x="129.9" y="89.1">VSS</text>
<text x="157.5" y="86.6">PGNDB</text>
<text x="157.5" y="84">PGNDB</text>
<text x="177.8" y="84">100N</text>
<text x="186" y="86">330P</text>
<text x="235" y="86">C28</text>
<text x="264.4" y="88.2" transform="rotate(-90 264.4 88.2)">CONN_01X02</text>
<text x="13.6" y="92.1" transform="rotate(-90 13.6 92.1)">WhiteRCA</text>
<text x="13.9" y="92.3">P2</text>
<text x="75.2" y="92.7" transform="rotate(-90 75.2 92.7)">C5</text>
<text x="129.9" y="94.2">INPB</text>
<text x="157.7" y="94.2">OUTNB</text>
<text x="157.7" y="91.7">OUTNB</text>
<text x="187.2" y="91">C20</text>
<text x="203.8" y="91.7">15U</text>
<text x="235" y="91">100N</text>
<text x="88.9" y="98.7">C8</text>
<text x="129.9" y="98.7">INNB</text>
<text x="159.3" y="99.9">VREF</text>
<text x="204.5" y="98">L4</text>
<text x="75.2" y="105.4" transform="rotate(-90 75.2 105.4)">C6</text>
<text x="88.9" y="103.7">1N</text>
<text x="129.9" y="103.7">MUTE</text>
<text x="160.3" y="105.6">SVR</text>
<text x="187.3" y="103.1">C19</text>
<text x="94" y="109.4">C10</text>
<text x="129.9" y="108.2">STBY</text>
<text x="148.2" y="109.5" transform="rotate(-90 148.2 109.5)">EP</text>
<text x="258.5" y="113.9">C29</text>
<text x="267.3" y="109.4">P5</text>
<text x="94" y="114.5">1N</text>
<text x="248.8" y="119.2">1000U</text>
<text x="248.8" y="114.1">C?</text>
<text x="258.5" y="119">1000U</text>
<text x="272" y="118.6" transform="rotate(-90 272 118.6)">CONN_01X02</text>
<text x="88.8" y="122.8">GND</text>
<text x="184.7" y="120.9">GND</text>
<text x="70.4" y="129.5">SW2</text>
<text x="83.1" y="130.3">R2</text>
<text x="64.1" y="134.3">SW_PUSH</text>
<text x="82.5" y="132.3">33K</text>
<text x="95.3" y="134.8">C11</text>
<text x="175.8" y="142.5">100N</text>
<text x="189.6" y="139.3">IN</text>
<text x="202.2" y="139.3">OUT</text>
<text x="92.6" y="148.8">GND</text>
<text x="177.1" y="147.5">C18</text>
<text x="199" y="145" transform="rotate(-90 199 145)">GND</text>
<text x="213.9" y="145.6">2.2U</text>
<text x="223.7" y="148.7" transform="rotate(-90 223.7 148.7)">D1</text>
<text x="228.8" y="149.1" transform="rotate(-90 228.8 149.1)">LED</text>
<text x="57.1" y="155.3">SW_PUSH</text>
<text x="63.4" y="150.5">SW1</text>
<text x="75.5" y="153.3">33K</text>
<text x="76.1" y="151.2">R1</text>
<text x="88.3" y="155.8">C7</text>
<text x="139.1" y="155.8">Ferrite</text>
<text x="140.4" y="152">FB7</text>
<text x="214.5" y="150.7">C22</text>
<text x="141" y="158.3">FB8</text>
<text x="184" y="161.5">GND</text>
<text x="216.5" y="161.6">R11</text>
<text x="216.5" y="159.6">499</text>
<text x="120.5" y="166.6">GND</text>
<text x="137.8" y="167.9">Ferrite</text>
<text x="139.1" y="164.1">FB2</text>
<text x="139.7" y="162.2">Ferrite</text>
<text x="85.6" y="169.8">GND</text>
<text x="137.8" y="172.9">Ferrite</text>
<text x="139.1" y="173.6">FB4</text>
<text x="139.1" y="169.1">FB3</text>
<text x="137.8" y="177.4">Ferrite</text>
<text x="139.1" y="179.9">FB5</text>
<text x="137.8" y="183.7">Ferrite</text>
<text x="137.8" y="190.1">Ferrite</text>
<text x="138.4" y="192">FB1</text>
<text x="139.1" y="186.3">FB6</text>
<text x="137.1" y="195.8">Ferrite</text>
</g>
<g font-size="1.8" fill="#840084">
<text x="44.7" y="34.3" transform="rotate(-90 44.7 34.3)">470N</text>
<text x="209.2" y="40.9">Capacitors_SMD:C_1206</text>
<text x="235" y="41.5">100N</text>
<text x="42.2" y="46.6">Capacitors_SMD:C_0805</text>
<text x="44.7" y="47" transform="rotate(-90 44.7 47)">470N</text>
<text x="53.3" y="45.3">1N</text>
<text x="215.8" y="42.1">470N</text>
<text x="223.8" y="42.8">Capacitors_SMD:C_0805</text>
<text x="45.9" y="52.7" transform="rotate(-90 45.9 52.7)">Capacitors_SMD:C_1206_HandSoldering</text>
<text x="45.9" y="58.1" transform="rotate(-90 45.9 58.1)">Capacitors_SMD:C_1206</text>
<text x="209.2" y="77.1">Capacitors_SMD:C_1206</text>
<text x="215.8" y="78.3">470N</text>
<text x="80.2" y="92.7" transform="rotate(-90 80.2 92.7)">470N</text>
<text x="80.2" y="105.4" transform="rotate(-90 80.2 105.4)">470N</text>
<text x="81.5" y="103.8" transform="rotate(-90 81.5 103.8)">Capacitors_SMD:C_1206</text>
<text x="176.2" y="109.4">Capacitors_SMD:C_1206</text>
<text x="179.1" y="113.3">2.2U</text>
<text x="179.1" y="108.2">C17</text>
<text x="187.3" y="108.2">2.2U</text>
<text x="81.5" y="116.5" transform="rotate(-90 81.5 116.5)">Capacitors_SMD:C_1206</text>
<text x="168" y="114.5">Capacitors_SMD:C_1206</text>
<text x="84.1" y="141.2">Capacitors_SMD:C_1206</text>
<text x="95.3" y="139.9">2.2U</text>
<text x="88.3" y="160.9">2.2U</text>
<text x="207.7" y="157.8">Resistors_SMD:R_0805</text>
<text x="77.2" y="162.2">Capacitors_SMD:C_1206</text>
</g>
<g font-size="1.4" fill="#a90000">
<text x="225.2" y="144.8" transform="rotate(-90 225.2 144.8)">2</text>
<text x="225.2" y="151.1" transform="rotate(-90 225.2 151.1)">1</text>
</g>
</svg>
